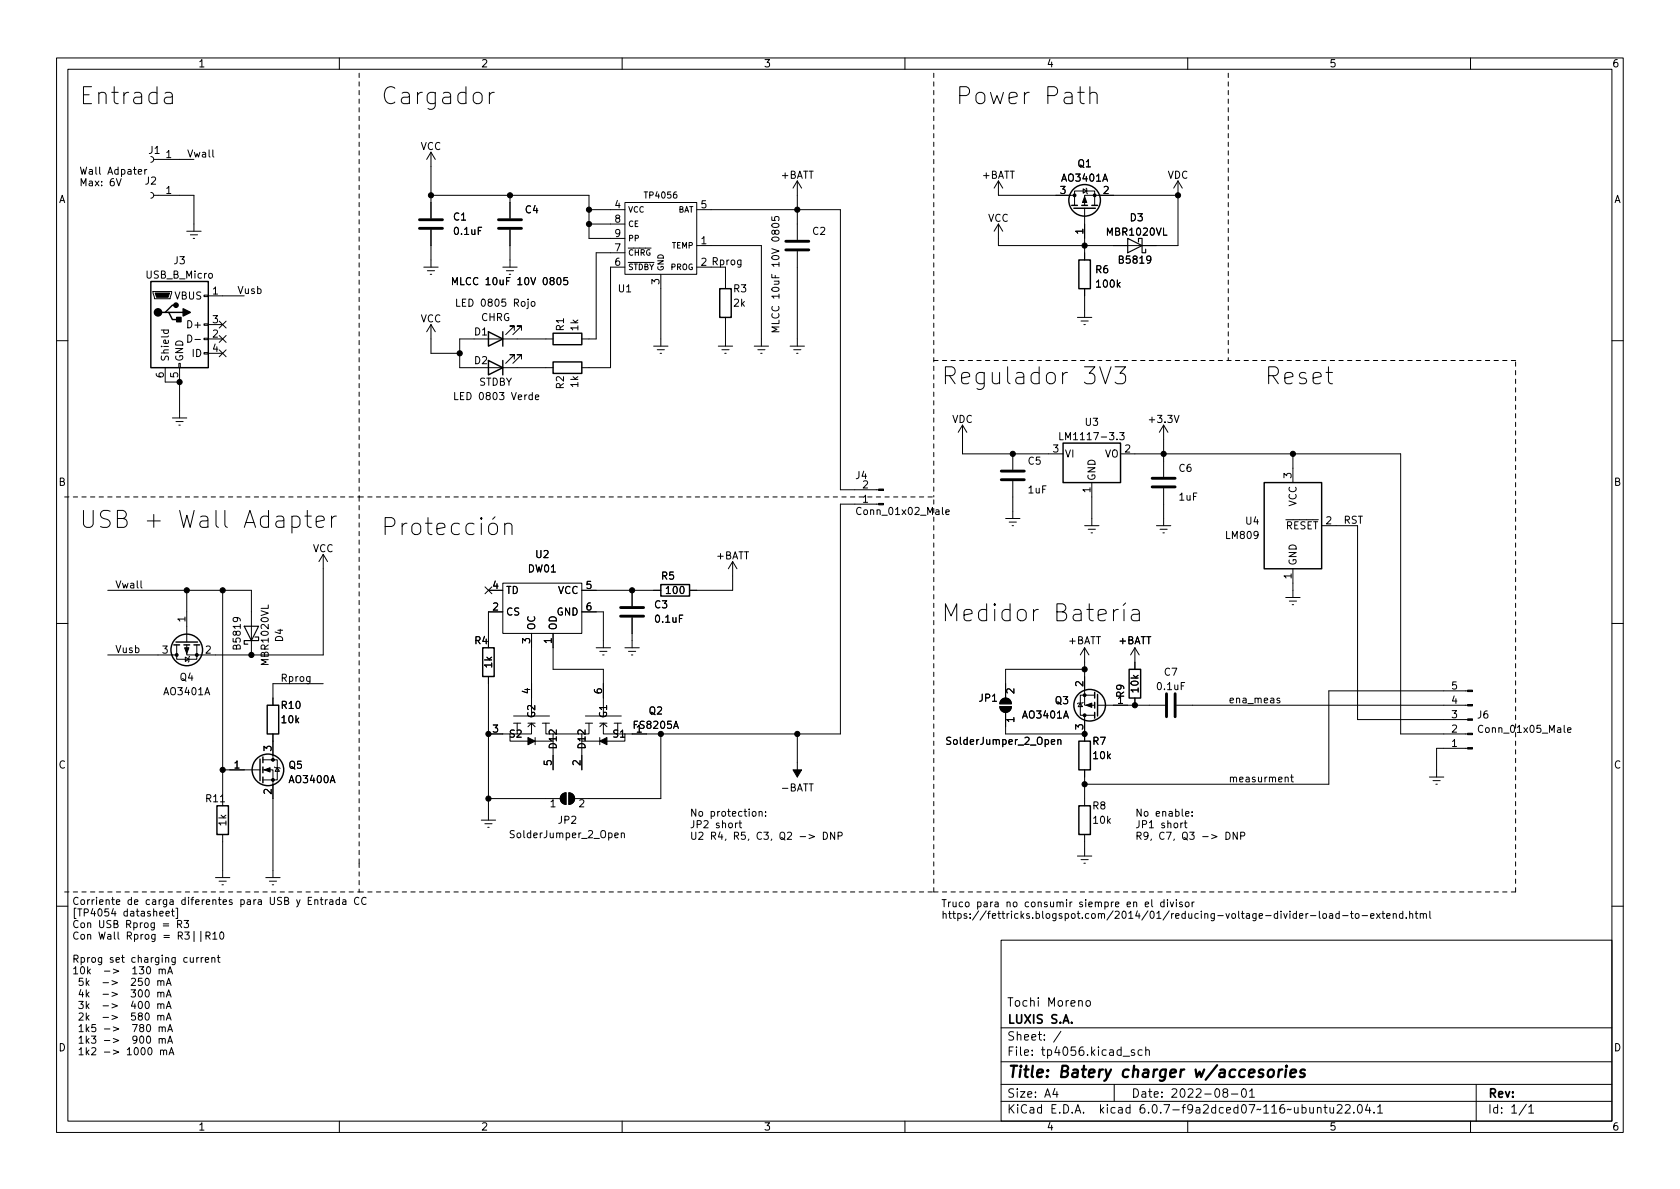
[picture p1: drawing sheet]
<svg xmlns="http://www.w3.org/2000/svg" width="297mm" height="210mm" viewBox="0 0 297 210" stroke-linecap="round" stroke-linejoin="round" font-family="sans-serif">
<g fill="none" stroke="#000" stroke-width=".18">
<path d="M10 10.2h277v190.1h-277zM12 12.2h273v186.1h-273zM29.2 16.5l.3-.2h.5l.3 .2 .2 .3v1.5M30.5 17l-.3 .2h-.7a.59 .59 0 0 0-.5 .6 .59 .59 0 0 0 .5 .5h.7l.3-.1M60 10.2v2M86.5 16.3v2M87.4 16.3a.77 .77 0 0 0-.9 .6M110 10.2v2M160 10.2v2M190.6 16.3h1.1M191 15.3v2.6l.1 .3 .6 .1M192.7 16.6a.74 .74 0 0 1 1.3 .2v1.5"/>
<path d="M192.7 15.3v3M210 10.2v2M260 10.2v2M20.6 31.6l.4 1.3 .4-1.3M24.4 30.4l.7-.1-.1-.3h-.4l-.2 .1 .1 .7h.5M25.6 30v.8M26 30l-.4 .2M26.7 27.7l.3 .1 .2 .4-.2 .3-.3 .2M26.7 34l.3 .2 .2 .3-.2 .4-.3 .1M27.2 34.5h7.1v6.4M27.2 28.2h7.1M37.6 26.5v1.1l.2 .2"/>
<path d="M76.2 34.5h27.9v7.7h6.4M76.2 26.9v11.7M76.2 26.9l-.8 1.3M76.2 26.9l.8 1.3M90.2 34.5v4.1M104.1 37.1h6.4M104.1 39.6h6.4M110.5 35.8h12.7v12.7h-12.7zM123.2 37.1h25.4v49.5h6.7M136.5 38.3v.7h.6l-.2-.2 .1-.4 .2-.1h.4l.1 .2-.1 .5M141 32v10.4M141 32l-.8 1.3"/>
<path d="M141 32l.7 1.3M176.5 32v2.5h13.5M176.5 32l-.7 1.3M176.5 32l.8 1.3M176.5 39.6l-.7 1.3M176.5 39.6l.8 1.3M190 36.3v-2.5h3.5v2.5M191.5 33.4l.7 .4-.7 .4zM191.8 36.8v9.2M192 33.3l.2 .1v.8l.1 .1M208.3 34.5h-16.5v1.8M208.3 32l-.8 1.3"/>
<path d="M208.3 32v11.4h-31.8v-3.8M208.3 32l.7 1.3M27.1 51.6h3.3v.2l-.3 1h-2.8zM28.5 58.4h1.3M29 58.4l-.1 .3 .3 .3 .5-.2v-.4M33 40.9h2.6M33.2 59.2a.64 .64 0 0 1 .7 .7 .64 .64 0 0 1-.7 .6zM33.7 41.5h1.2M34.2 42.2h.2M36.1 59.8h.7v.3h-.7zM36.1 57.3h.7v.2h-.7zM36.1 52.2h.7v.2h-.7z"/>
<path d="M36.8 59.9h2.6M36.8 57.4h2.6M36.8 52.3h6.4M38.8 56.8l1.2 1.2M38.8 59.3l1.2 1.2M40 56.8l-1.2 1.2M40 59.3l-1.2 1.2M74.9 47.2h2.6M75.6 47.9h1.2M76.1 48.5h.2M76.2 57.4l-.8 1.3M76.2 40.6v6.6"/>
<path d="M76.2 57.4v5.1h5.1M76.2 57.4l.8 1.3M80 50.4v-1.3l.4 .9 .5-.9v1.3M80.7 52.9v1.3h.6M88.9 47.2h2.5M89.5 47.9h1.3M90.2 40.6v6.6M90.9 58.4v-.7h-.7h.7l-1.5 1.5M92.2 58.4v-.7h-.8h.8l-1.5 1.5M94 53.4l.3-.1 .3 .3v.3l-.3 .3-.3-.1-.1-.2zM97.8 59.9h-16.5v5.1h16.5M100.3 49.1h-.6v.6l.1-.1h.5l.1 .2-.1 .4-.2 .2-.4-.2"/>
<path d="M110.5 44.7h-5.1v15.2h-2.5M110.5 47.2h-2.6v17.8h-5M116.8 48.5v12.7M123.2 47.2h2.5M123.2 43.4h11.4v17.8M128.3 47.2v3.8M128.3 56.1v5.1M137.7 57.8h-1.2l.9 .4-.9 .5h1.2M141 44.4v16.8M190.5 56.1h2.5M191.1 56.8h1.3M191.6 57.4h.3"/>
<path d="M191.8 51v5.1M10 60.2h2M29.2 65v2.6h2.5M30.5 73.9h2.5M31.1 74.5h1.3M31.6 64.3h.3v.7h-.3zM31.6 75.2h.3M31.7 65v8.9M34.5 60h.9M36.1 62.4h.7v.2h-.7zM36.8 62.5h2.6M38.8 61.9l1.2 1.2"/>
<path d="M40 61.9l-1.2 1.2M80.4 69.4v1.3h.6M90.9 63.5v-.8h-.7h.7l-1.5 1.6M92.2 63.5v-.8h-.8h.8l-1.5 1.6M94.7 70.2l.6-.1-.1-.2-.4-.1-.1 .2v.6h.5M115.6 61.2h2.5M116.2 61.8h1.3M116.7 62.5h.3M127 61.2h2.5M127.6 61.8h1.3M128.1 62.5h.3M133.3 61.2h2.6"/>
<path d="M134 61.8h1.3M134.5 62.5h.2M139.7 61.2h2.5M140.3 61.8h1.3M140.8 62.5h.3M170.2 75.2l-.8 1.2M170.2 75.2v5.1h17.8M170.2 75.2l.7 1.2M187.4 76.5v1.3h.6M194.4 64.9l1 3 1-3M197.2 64.9h1.8l-1 1.1a.81 .81 0 0 1 1 .6v.7l-.3 .4-.3 .2h-.8l-.4-.3M198 76.5h.8l-.5 .5 .4 .1v.5l-.2 .2-.5-.2"/>
<path d="M205.7 75.2v9.1M205.7 75.2l-.7 1.2M205.7 75.2l.8 1.2M285 60.2h2M51.6 91.4l.3-.1h.6l.4 .2 .1 .3v.9l-.2 .4-.3 .2h-.6l-.3-.2M53.9 91.3h1.1M54.3 90.3v2.5l.2 .3 .5 .2M55.9 92.3l1.4-.3-.1-.6-.3-.1h-.6l-.3 .1-.1 .3v1.1l.1 .3 .3 .2h.6l.3-.2M57.1 98v17.8h-24.1v-1.8M57.1 98l-.7 1.3M57.1 98l.8 1.3M58.6 91.3v2"/>
<path d="M59.5 91.3a.77 .77 0 0 0-.9 .5M68.1 93.1h1.1a.81 .81 0 0 0 .6-.8 .81 .81 0 0 0-.6-.8h-1.1v3M71.1 92.5v2M72 92.5a.77 .77 0 0 0-.9 .6M73 92.8a.81 .81 0 0 1 .8-.3 .81 .81 0 0 1 .6 .6v.9a.81 .81 0 0 1-.8 .6 .81 .81 0 0 1-.8-.6v-.9zM75.2 92.5h1.2M75.7 91.5v2.6l.1 .3 .6 .1M77.2 93.5l1.5-.3-.2-.5-.3-.2h-.5l-.3 .2-.2 .3v1.1l.2 .3 .3 .1h.5l.3-.1M81.2 92.7l-.2-.2h-.6l-.3 .2-.3 .4v.9l.3 .4 .3 .1h.6l.2-.1M83.8 92.7l-.3-.2h-.5l-.5 .3-.1 .3v.9l.3 .4 .3 .1h.5l.3-.1M85.1 91.5l-.1 .2 .1 .1 .1-.1-.1-.2v.3M85.1 92.5v2"/>
<path d="M86.5 92.8a.81 .81 0 0 1 .8-.3 .81 .81 0 0 1 .7 .6v.9a.81 .81 0 0 1-.8 .6 .81 .81 0 0 1-.8-.6v-.9zM87.5 91.4l-.4 .4M89.2 92.8a.74 .74 0 0 1 1.3 .2v1.5M89.2 92.5v2M129.5 99.3l-.7 1.3M129.5 99.3v5.1h-7.6M129.5 99.3l.8 1.3M154.9 89.1h-6.3v40.7h-38.1v1.3h-3.2M167.2 90.6l.6-.2v-.2l-.4-.1-.2 .2 .1 .6h.5M177.8 91.7h2.5M178.4 92.3h1.3M178.9 93h.3"/>
<path d="M179.1 80.3v2.8M179.1 85.1v6.6M191.8 93h2.5M192.4 93.6h1.3M192.9 94.2h.3M193 85.3v7.7M198.1 80.3h49.5v49.5h11.9M204.5 93h2.5M205.1 93.6h1.3M205.6 94.2h.3M205.7 86.4v6.6M228.6 80.3v5"/>
<path d="M233.7 93h6.3v34.2h19.5M10 110.2h2M19 115.8h12.2M19 104.4h25.4v11.4M24.9 102.7v1.1l.2 .2M31.2 114v2.6h3.6v-2.6M32.8 116.2l.6 .4-.6 .4zM33 104.4v9.1M33.5 116.1l-.1 .1v.8l-.1 .1M39.4 104.4v38.1M85.8 103.8l1.2 1.2M86.4 119.6v25.4"/>
<path d="M86.4 104.4h2.5M87 103.8l-1.2 1.2M88.9 103.1h14v8.9h-14zM88.9 108.2h-2.5v6.3M94 112v13.3M97.8 112v6.4h8.9v6.9M102.9 108.2h3.8v6.3M102.9 104.4h13.9M105.4 114.5h2.5M106 115.2h1.3M106.6 115.8h.2M110.5 114.5h2.5"/>
<path d="M111.1 115.2h1.3M111.6 115.8h.3M111.8 104.4v2.8M111.8 109.2v5.3M167.2 109.8v-3l1 2.1 1-2.1v3M170.4 108.8l1.5-.3-.2-.6-.3-.1h-.5l-.3 .1-.2 .3v1.1l.2 .3 .3 .2h.5l.3-.2M174.4 107.9l-.2-.1h-.6l-.4 .3-.2 .2v.9l.3 .4 .3 .2h.6l.2-.2M174.4 106.8v3M175.9 106.8l-.2 .1 .2 .2 .1-.2-.1-.1v.3M175.9 107.8v2M178.6 107.9l-.3-.1h-.6l-.4 .3-.1 .2v.9l.2 .4 .3 .2h.6l.3-.2M178.6 106.8v3"/>
<path d="M180.2 107.9a.81 .81 0 0 1 1.2 .4v.9a.81 .81 0 0 1-.7 .6 .81 .81 0 0 1-.8-.6v-.9zM182.7 107.8v2M183.6 107.8a.77 .77 0 0 0-.9 .5M186.9 108.2h1a.73 .73 0 0 0 .6-.7 .73 .73 0 0 0-.6-.7h-1v3h1.1a.8 .8 0 0 0 .6-.9 .8 .8 0 0 0-.7-.7M189.9 107.9l.3-.1h.5l.3 .1 .2 .3v1.6M191.2 108.5l-.3 .1h-.7a.59 .59 0 0 0-.5 .6 .59 .59 0 0 0 .5 .6h.7l.3-.2M191.8 114.5v10.2h1.7M191.8 118.4h-14v5M191.8 114.5l-.8 1.3M191.8 114.5l.7 1.3M192.2 107.8h1.1M192.6 106.8v2.5l.1 .3 .6 .2"/>
<path d="M194.2 108.8l1.4-.3-.2-.6-.2-.1h-.6l-.3 .1-.1 .3v1.1l.1 .3 .3 .2h.6l.2-.2M196.9 107.8v2M197.7 107.8a.77 .77 0 0 0-.8 .5M198.7 107.8v2M199 106.6l-.4 .5M200.2 107.9l.2-.1h.6l.3 .1 .1 .3v1.6M200.7 114.5v3.9M200.7 114.5l-.8 1.3M200.7 114.5l.7 1.3M201.4 108.5l-.2 .1h-.8a.59 .59 0 0 0-.4 .6 .59 .59 0 0 0 .4 .6h.8l.2-.2M227.3 105.7h2.6M228 106.3h1.2"/>
<path d="M228.5 106.9h.2M228.6 100.6v5.1M285 110.2h2M39.4 136.1h6.6M46.5 136.1h1.8v19.1M46.5 134.4h2.5v3.5h-2.5M48.3 129.8v4.6M48.5 135.6l.1 .2h.8l.1 .1M49 135.8l.4 .6h-.8zM57.1 120.9h-8.8v3.8M86.4 129.8h3.8v1.3h3.1M90.8 127.9h1.3"/>
<path d="M90.8 126.6h6.4M91.4 127.9v1.9h2.6v-1.9M93.3 128.5l.7-.6 .6 .6M93.3 127.9h1.3M94.6 130.4v1.3M95.9 127.9h1.3M96.5 127.9v1.9h1.3M97.8 129.8v1.3h-3.2M97.8 129.8h5.1M97.8 131.1v5M102.9 129.8v1.3h3.1M102.9 131.1v5"/>
<path d="M103.5 127.9h1.3M103.5 126.6h6.4M104.1 127.9v1.9h-1.2M106 128.5l.7-.6 .6 .6M106 127.9h1.3M106 130.4v1.3M106.7 127.9v1.9h2.5v-1.9M108.6 127.9h1.3M116.8 129.8v11.4h-15.2M141 129.8v7.6M176.8 125h2a1.02 1.02 0 0 1-1 1 1.02 1.02 0 0 1-1-1zM177.1 123.7a1.02 1.02 0 0 1 1.1-.2 1.02 1.02 0 0 1 .6 1h-2z"/>
<path d="M177.8 126v3.8h14M187 130.9l.2-.1h.3l.1 .8M187 130.8v.8M191 124.3l.4 .7h-.8zM191.5 124.2l-.1 .1h-.8l-.1 .2M191.8 126.5v4.6M191.8 136.1v6.4M193.5 122.9h-2.5v3.6h2.5M194.1 124.7h11.9M200.7 123.4v1.3M208 124.7h51.5M226.3 123.5h-.3l-.2 .1v.2l.5 .1v.3h-.5"/>
<path d="M227.2 137.5l.2-.1 .3 .1 .1 .8M228.2 137.4h.5M228.4 137v1.1l.3 .2M252.7 137.4h2.6M253.4 138h1.2M253.9 138.7h.2M259.5 122.2h-24.6v16.5h-43.1M259.5 132.3h-5.5v5.1M277.2 129.1l.6-.1-.1-.3h-.4l-.1 .2v.6h.5M38.1 155.2h2.5M38.7 155.8h1.3M39.2 156.5h.3"/>
<path d="M39.4 147.6v7.6M47 155.2h2.5M47.6 155.8h1.3M48.1 156.5h.3M55.7 159.2l.1-.1 .3 .1 .1 .7M55.7 159.1v.8M56.6 159.1h.5M56.8 158.7v1.1l.3 .1M57.5 159.1v.8M57.9 159.1l-.4 .2M58.3 159.2h.5l.1 .7M58.9 159.4l-.5 .1-.1 .1 .1 .3h.5"/>
<path d="M60 159.2l-.4-.1-.2 .2 .1 .6h.5M60 158.7v1.2M60.6 159.2h.5l.1 .7M61.2 159.4l-.5 .1-.1 .1 .1 .3h.5M63.5 158.8a.6 .6 0 0 0-.9 .4 .6 .6 0 0 0 .6 .7l.3-.1M64.7 158.8a.6 .6 0 0 0-.8 .4 .6 .6 0 0 0 .6 .7l.2-.1M85.1 145h2.5M85.7 145.7h1.3M86.2 146.3h.3M86.4 141.2h12.7M99.4 140.5l.7-.3v2a1.02 1.02 0 0 1-1-.6 1.02 1.02 0 0 1 .3-1.1zM100.6 140.2a1.02 1.02 0 0 1 1 1 1.02 1.02 0 0 1-1 1z"/>
<path d="M109.9 147.4l.1-.1 .3 .1 .1 .7M109.9 147.3v.8M130 145.5v.9M130.4 145.5l-.4 .3M130.6 145.5h.5M130.8 145.1v1.1l.3 .2M133.1 143.6l.3-.1 .3 .2v.4l-.3 .2h-.3l-.1-.2zM134.2 143.6l.2-.1 .3 .1 .1 .7M134.2 143.5v.8M135.4 144.2v.1M135.4 143.6v.1M143 147.6l1 .3-1 .4"/>
<path d="M145.6 147.2a.64 .64 0 0 1 .7 .6 .64 .64 0 0 1-.7 .6zM147.6 147.2v1.2l-.7-1.2v1.2M148.2 147.8h.6l.1-.2-.1-.3-.6-.1v1.2M190.5 151.4h2.5M191.1 152h1.3M191.6 152.6h.3M191.8 147.6v3.8M202.5 159.9l.6-.1-.1-.2-.3-.1-.2 .2 .1 .6h.4M203.6 159.1v1.1l.2 .2M205.8 159.6l-.3-.1-.3 .2 .1 .6h.5M205.8 159.1v1.3M206.4 159.1v.1"/>
<path d="M206.4 159.5v.9M206.9 159.5l.3 .9 .3-.9M208 159.1v.1M208 159.5v.9M208.8 145.5v.9M209 159.6l-.3-.1-.2 .2 .1 .2 .4 .1v.3h-.5M209.1 145.5l-.3 .3M209.4 145.5h.5M209.6 145.1v1.1l.3 .2M209.6 143.9l.6-.1v-.2l-.4-.1-.2 .2 .1 .6h.5M209.7 159.6l.3-.1 .2 .2v.4l-.2 .3-.3-.1-.1-.2zM210.8 144.2v.1"/>
<path d="M210.8 143.6v.1M210.8 159.5v.9M211.1 159.5l-.3 .2M216.8 147.2a.64 .64 0 0 1 .7 .6 .64 .64 0 0 1-.7 .6zM218.8 147.2v1.2l-.8-1.2v1.2M219.4 147.8h.6l.1-.2-.1-.3-.6-.1v1.2M10 160.2h2M25.8 175.2l.2-.2a.68 .68 0 0 1 .4 .7 .68 .68 0 0 1-.4 .6l-.2-.1-.1-.4zM25.8 177.2l.2-.1a.68 .68 0 0 1 .4 .6 .68 .68 0 0 1-.4 .6l-.2-.1-.1-.3zM25.8 179.2l.2-.1a.68 .68 0 0 1 .4 .7 .68 .68 0 0 1-.4 .6l-.2-.1-.1-.4zM25.8 173.1l.2-.1a.68 .68 0 0 1 .4 .6 .68 .68 0 0 1-.4 .7 .84 .84 0 0 1-.2-1.2zM26 171.1l.2-.2a.68 .68 0 0 1 .4 .7 .68 .68 0 0 1-.4 .6l-.2-.1-.1-.4z"/>
<path d="M27.9 173.5l.2-.1 .3 .1v.8M27.9 175.6l.2-.1h.3v.8M27.9 177.6l.2-.1 .3 .1v.7M27.9 179.7l.2-.2 .3 .1v.8M27.9 173.4v.9M27.9 175.5v.8M27.9 177.5v.8M27.9 179.5v.9M28.1 171.5l.2-.1h.3l.1 .8M28.1 171.4v.8M28.3 161.6l.6-.2-.1-.2-.4-.1-.1 .2v.6h.5M28.4 173.6l.2-.2 .3 .1 .1 .8"/>
<path d="M28.4 175.6l.2-.1h.3l.1 .8M28.4 177.7l.2-.2 .3 .1 .1 .7M28.4 179.7l.2-.2 .3 .1 .1 .8M28.7 171.6l.2-.2h.3v.8M29.3 161.6l.7-.2-.1-.2-.4-.1-.2 .2 .1 .6h.5M29.4 174.3l.4-1.3 .5 1.3M29.4 176.3l.4-1.3 .5 1.3M29.4 178.3l.4-1.2 .5 1.2M29.5 173.9h.6M29.5 175.9h.6M29.5 178h.6M29.6 172.2l.5-1.3 .4 1.3"/>
<path d="M29.8 171.9h.6M30.3 161.1h.5M30.5 160.7v1.1l.3 .2M31.1 160.6h.3v1.8h-.3M31.4 163.4h.6l.1-.2v-.3l-.7-.1v1.2M31.7 163.4l.4 .6M32.6 162.8h.7l-.4 .5 .4 .1v.5l-.2 .1-.5-.1M34.3 164.7v1.8M34.8 169.3v.9M35.2 169.3l-.4 .3M35.5 164.7v1.8M35.6 169.3v.9"/>
<path d="M35.9 169.3l-.3 .3M36.3 169.7l.6-.1-.1-.2-.3-.1-.2 .2 .1 .6h.4M36.4 165.5l.6-.1 .1-.2v-.3l-.7-.1v1.3M36.7 165.5l.4 .6M37.5 169.4l.1-.1 .3 .1 .1 .8M37.5 169.3v.9M37.6 165.2l.4-.4v1.3M37.6 166.1h.8M38.4 169.3h.5M38.6 168.9v1.1l.3 .2M39 164.9l.1-.1a.68 .68 0 0 1 .5 .6 .68 .68 0 0 1-.5 .7 .84 .84 0 0 1-.1-1.2zM177 166.3h108v32h-108z"/>
<path d="M192.1 177l.4-.1 .3 .3v.4l-.3 .3h-.4l-.1-.3v-.4zM231.3 161.6l-.4 .2M231.7 161.9h1M233.3 161.1v1.1l.2 .2M234 161.6h.3l.2 .2v.4l-.2 .2-.3-.1-.1-.1zM235.1 161.6h.5v.8M235.6 161.9h-.4l-.2 .2 .2 .3 .4-.1M236.8 161.6h-.4l-.2 .2 .1 .5h.5M236.8 161.1v1.3M237.4 161.9h1M238.8 161.6h.5M239 161.1v1.1l.3 .2"/>
<path d="M239.7 161.6h.3l.3 .2v.4l-.3 .2-.3-.1-.1-.1zM240.8 161.9h1M242.3 162l.6-.1v-.3h-.4l-.2 .1 .1 .6h.5M243.4 161.6l.6 .8M244 161.6l-.6 .8M244.3 161.6h.5M244.5 161.1v1.1l.3 .2M245.2 162l.6-.1-.1-.3h-.3l-.2 .1v.6h.5M246.3 161.7l.2-.1h.3l.1 .8M246.3 161.6v.8M248 161.6h-.3l-.3 .2 .1 .5h.5M248 161.1v1.3"/>
<path d="M248.6 162.3v.1M249.2 161.7l.2-.1h.3l.1 .8M249.2 161.1v1.3M250.2 161.6h.5M250.4 161.1v1.1l.3 .2M251.1 161.7l.2-.1h.3l.1 .8M251.1 161.6v.8M251.7 161.7l.1-.1h.3l.1 .8M252.8 161.1v1.1l.2 .2M285 160.2h2M26 181.3l.2-.1a.68 .68 0 0 1 .4 .6 .68 .68 0 0 1-.4 .6l-.2-.1-.1-.3zM26 183.3l.2-.1a.68 .68 0 0 1 .4 .6 .68 .68 0 0 1-.4 .7l-.2-.1-.1-.4z"/>
<path d="M26.3 185.4l.1-.1a.68 .68 0 0 1 .5 .6 .68 .68 0 0 1-.5 .6l-.1-.1-.2-.4zM28.1 181.7l.2-.1 .3 .1 .1 .7M28.1 183.8l.2-.2 .3 .1 .1 .8M28.1 181.6v.8M28.1 183.6v.9M28.4 185.8l.2-.1h.3v.8M28.4 185.7v.8M28.7 181.8l.2-.2 .3 .1v.7M28.7 183.8l.2-.2 .3 .1v.8M28.9 185.9l.2-.2h.3l.1 .8M29.4 180.4l.4-1.3 .5 1.3M29.5 180h.6"/>
<path d="M29.6 182.4l.5-1.2 .4 1.2M29.6 184.5l.5-1.3 .4 1.3M29.8 182.1h.6M29.8 184.1h.6M29.9 186.5l.4-1.2 .4 1.2M30 186.2h.6M60 198.3v2M110 198.3v2M160 198.3v2M177 194.8h108M177 191.8h108M177 187.8h108"/>
<path d="M177 181.8h108M186.5 192.5l-.4 1h1M186.9 193v1M187.6 182.4l-1.3 1.9M197 191.8v3M198.6 186.8h1.1M200.6 185.7l-.4-.1-.2 .2 .1 .3 .5 .1v.4h-.6M201.9 185.7l-.4-.1-.3 .3v.4l.2 .3h.5M202.6 185.8l.2-.2 .3 .1 .1 .9M202.6 185.1v1.5M210 198.3v2M216.5 193.2l-.3-.3 .1-.2 .2-.2 .4 .1 .2 .2-.1 .2-.6 .2-.2 .3 .1 .4 .2 .1h.4l.2-.3-.1-.4-.2-.1"/>
<path d="M217.7 193.5h1.2M219.7 192.6l.2-.1a.81 .81 0 0 1 .5 .7 .81 .81 0 0 1-.3 .8h-.1a.81 .81 0 0 1-.6-.6 .81 .81 0 0 1 .3-.8zM220.9 193l.5-.5v1.5M220.9 194h.9M232.9 196l.2-.2 .4 .1 .1 .9M232.9 195.8v1M234.1 195.8h.5M234.3 195.3v1.3l.3 .2M235.1 195.8l.1 1h.4l.2-.1M235.8 195.8v1M236.4 195.5l.6-.2 .2 .2 .1 .3-.9 1h.9M237.9 195.5l.5-.2 .2 .2 .1 .3-.9 1h.9"/>
<path d="M239.4 196.7v.1M240.2 195.4l.2-.1a.81 .81 0 0 1 .5 .7 .81 .81 0 0 1-.3 .8h-.1a.81 .81 0 0 1-.6-.6 .81 .81 0 0 1 .3-.8zM241.8 195.3l-.4 1h1M242.1 195.8v1M242.9 196.7v.1M243.6 195.8l.4-.5v1.5M243.6 196.8h.8M260 198.3v2M261 191.8v6.5M269.9 195.3l-1.3 1.9M270.3 195.8l.4-.5v1.5M270.3 196.8h.9"/>
</g>
<path d="M224.3 189.3a.52 .52 0 0 1 .5-.2 .52 .52 0 0 1 .5 .4l-.1 .6a.55 .55 0 0 1-.5 .4 .55 .55 0 0 1-.6-.4zM226.2 189.1l-.2 1.4M226.7 189.1l-.4 .1-.2 .3M227.4 189.1l-.2 1.4M227.5 188.5l-.1 .1 .1 .1 .1-.1-.1-.1v.2M228.2 189.8l.9-.2v-.4l-.6-.1-.3 .3v1l.2 .1 .6-.1M230.7 189.2a.49 .49 0 0 0-.8 .3l.1 .2 .6 .2 .1 .2-.1 .3-.2 .1-.6-.1" fill="none" stroke="#000" stroke-width=".4"/>
<path d="M189.5 180.8v.1" fill="none" stroke="#000" stroke-width=".3"/>
<g fill="none" stroke="#000" stroke-width=".25">
<path d="M189.5 36.3h1M189.9 36.8h3.8M191.3 36.3h1M193 36.3h1.1M26.7 49.8h10.1v15.2h-10.1zM29.2 55.2h.6l.7 1.3h1.2M29.8 55.2h2.6M31.1 54h-.6l-1.3 1.2h-.6M86.4 58.7l2.5 1.2-2.5 1.3zM88.9 58.7v2.5M97.8 58.9h5.1v2.1h-5.1zM127.3 51h2v5.1h-2z"/>
<path d="M190.8 46h2v5h-2zM86.4 63.7l2.5 1.3-2.5 1.3zM88.9 63.7v2.6M97.8 64h5.1v2h-5.1zM188 78.4h10.1v6.9h-10.1zM223.5 85.3h10.2v15.3h-10.2zM30.7 114h1M31.1 113.5h3.8M32.5 114h1M34.3 114h1M85.3 114.5h2.1v5.1h-2.1zM116.8 103.4h5.1v2h-5.1z"/>
<path d="M199.6 118.4h2.1v5h-2.1zM46 134.2v3.8M46.5 133.9v1M46.5 135.6v1M46.5 137.4v1M47.2 124.7h2.1v5.1h-2.1zM190.8 131.1h2v5h-2zM193.5 122.4v1M193.5 124.2v1M193.5 126v1M194.1 122.8v3.8M38.4 142.5h2v5.1h-2z"/>
<path d="M190.8 142.5h2v5.1h-2z"/>
<circle cx="191.8" cy="35.4" r="2.79"/>
<circle cx="33" cy="114.9" r="2.79"/>
<circle cx="47.4" cy="136.1" r="2.79"/>
<circle cx="192.7" cy="124.7" r="2.79"/>
</g>
<g fill="none" stroke="#000" stroke-width=".51">
<path d="M74.2 38.9h4M88.1 38.9h4.1M74.2 40.4h4M88.1 40.4h4.1M138.9 44.2h4.1M138.9 42.7h4.1M177 84.8h4.1M177 83.3h4.1M203.7 86.1h4.1M203.7 84.6h4.1M109.7 109h4.1M109.7 107.4h4.1"/>
<path d="M206.2 122.7v4M207.8 122.7v4"/>
</g>
<g fill="#000" stroke="#000" stroke-width=".18">
<path d="M191.8 34.8l.4 1h-.8zM27.4 51.8h2.6l-.3 .8h-2zM155.3 86.5h.9v.2h-.9zM155.3 89h.9v.3h-.9zM32.6 114.5h.8l-.4 1.1zM46.7 136.1l1.1-.3v.7zM93.3 130.4l1.3 .7-1.3 .6zM106 131.1l1.3-.7v1.3zM140.2 136.1h1.5l-.7 1.3zM176.8 125h2a1.02 1.02 0 0 1-1 1 1.02 1.02 0 0 1-1-1zM177.1 123.7a1.02 1.02 0 0 1 1.1-.2 1.02 1.02 0 0 1 .6 1h-2zM192 124.7l1-.4v.8z"/>
<path d="M259.5 122h.8v.3h-.8zM259.5 124.6h.8v.2h-.8zM259.5 127.1h.8v.3h-.8zM259.5 129.7h.8v.2h-.8zM259.5 132.2h.8v.3h-.8zM99.4 140.5l.7-.3v2a1.02 1.02 0 0 1-1-.6 1.02 1.02 0 0 1 .3-1.1zM100.6 140.2a1.02 1.02 0 0 1 1 1 1.02 1.02 0 0 1-1 1z"/>
<circle cx="76.2" cy="34.5" r=".46"/>
<circle cx="90.2" cy="34.5" r=".46"/>
<circle cx="104.1" cy="39.6" r=".46"/>
<circle cx="104.1" cy="37.1" r=".46"/>
<circle cx="141" cy="37.1" r=".46"/>
<circle cx="190" cy="34.5" r=".25"/>
<circle cx="193.5" cy="34.5" r=".25"/>
<circle cx="208.3" cy="34.5" r=".46"/>
<circle cx="191.8" cy="43.4" r=".46"/>
<circle cx="31.7" cy="67.6" r=".46"/>
<circle cx="81.3" cy="62.5" r=".46"/>
<circle cx="179.1" cy="80.3" r=".46"/>
<circle cx="205.7" cy="80.3" r=".46"/>
<circle cx="228.6" cy="80.3" r=".46"/>
<circle cx="31.2" cy="115.8" r=".25"/>
<circle cx="33" cy="104.4" r=".46"/>
<circle cx="34.8" cy="115.8" r=".25"/>
<circle cx="39.4" cy="104.4" r=".46"/>
<circle cx="44.4" cy="115.8" r=".46"/>
<circle cx="111.8" cy="104.4" r=".46"/>
<circle cx="191.8" cy="118.4" r=".46"/>
<circle cx="39.4" cy="136.1" r=".46"/>
<circle cx="48.3" cy="137.9" r=".25"/>
<circle cx="48.3" cy="134.4" r=".25"/>
<circle cx="86.4" cy="129.8" r=".46"/>
<circle cx="116.8" cy="129.8" r=".46"/>
<circle cx="141" cy="129.8" r=".46"/>
<circle cx="191.8" cy="138.7" r=".46"/>
<circle cx="191.8" cy="129.8" r=".46"/>
<circle cx="191.8" cy="122.9" r=".25"/>
<circle cx="191.8" cy="126.5" r=".25"/>
<circle cx="200.7" cy="124.7" r=".46"/>
<circle cx="86.4" cy="141.2" r=".46"/>
</g>
<path d="M199.4 42.2l2.5 1.2-2.5 1.3zM201.3 42.8v-.6h.6v2.5h.7v-.6M43.2 110.7h2.5l-1.3 2.6zM45.1 112.6h.6v.7h-2.5v.6h.6" fill="none" stroke="#000" stroke-width=".2"/>
<g fill="#000" stroke="#000" stroke-width=".25">
<path d="M31.2 56.1h.8v.8h-.8zM32.4 54.6l1.3 .6-1.3 .7z"/>
<circle cx="27.9" cy="55.2" r=".63"/>
<circle cx="31.1" cy="54" r=".38"/>
</g>
<g fill="none" stroke="#000" stroke-width=".18" stroke-dasharray=".8 .8">
<path d="M63.5 12.9v75M165.1 12.9v75M217.2 12.9v50.8M165.1 63.7h76.2M268 63.7h-26.7M11.4 87.9h52.1M63.5 87.9v64.7M63.5 87.9h101.6M11.4 157.7h52.1M63.5 157.7h101.6M63.5 152.6v5.1M165.1 157.7v-69.8"/>
<path d="M165.1 157.7h102.9M268 157.7v-94"/>
</g>
<g font-size="4.2">
<text x="14" y="18.5">Entrada</text>
<text x="67.3" y="18.5">Cargador</text>
<text x="168.9" y="18.5">Power Path</text>
<text x="166.4" y="68">Regulador 3V3</text>
<text x="223.5" y="68">Reset</text>
<text x="14" y="93.4">USB + Wall Adapter</text>
</g>
<text font-size="2.8" x="178" y="190.6">Title: Batery charger w/accesories</text>
<g font-size="2.1">
<text x="178" y="178">Tochi Moreno</text>
<text x="178" y="184">Sheet: /</text>
<text x="178" y="181">LUXIS S.A.</text>
<text x="178" y="186.7">File: tp4056.kicad_sch</text>
<text x="178" y="196.9">KiCad E.D.A. kicad 6.0.7-f9a2dced07~116~ubuntu22.04.1</text>
<text x="178" y="194.1">Size: A4</text>
<text x="200" y="194.1">Date: 2022-08-01</text>
<text x="263" y="194.1">Rev:</text>
<text x="263" y="196.9">Id: 1/1</text>
</g>
<g font-size="1.8">
<text x="35" y="11.9">1</text>
<text x="85" y="11.9">2</text>
<text x="135" y="11.9">3</text>
<text x="185" y="11.9">4</text>
<text x="235" y="11.9">5</text>
<text x="285" y="11.9">6</text>
<text x="26.3" y="27.2">J1</text>
<text x="29.4" y="27.9">1</text>
<text x="33" y="27.8">Vwall</text>
<text x="74.3" y="26.5">VCC</text>
<text x="190.6" y="29.6">Q1</text>
<text x="10.3" y="35.9">A</text>
<text x="14" y="30.9">Wall Adpater</text>
<text x="14" y="32.9">Max: 6V</text>
<text x="25.7" y="32.6">J2</text>
<text x="29.4" y="34.3">1</text>
<text x="138.1" y="31.6">+BATT</text>
<text x="173.7" y="31.6">+BATT</text>
<text x="187.5" y="34.3">3</text>
<text x="187.8" y="32.1">AO3401A</text>
<text x="195.1" y="34.3">2</text>
<text x="206.4" y="31.6">VDC</text>
<text x="285.3" y="35.9">A</text>
<text x="80.2" y="39">C1</text>
<text x="80.4" y="41.5">0.1uF</text>
<text x="92.9" y="37.7">C4</text>
<text x="108.7" y="36.8">4</text>
<text x="108.7" y="39.4">8</text>
<text x="108.7" y="41.9">9</text>
<text x="124" y="36.8">5</text>
<text x="143.7" y="41.5">C2</text>
<text x="174.7" y="39.2">VCC</text>
<text x="191.5" y="41.4" transform="rotate(-90 191.5 41.4)">1</text>
<text x="195.9" y="41.7">MBR1020VL</text>
<text x="199.8" y="39.1">D3</text>
<text x="30.8" y="46.7">J3</text>
<text x="108.7" y="47">6</text>
<text x="108.7" y="44.4">7</text>
<text x="124" y="43.2">1</text>
<text x="124" y="47">2 Rprog</text>
<text x="198.1" y="46.6">B5819</text>
<text x="25.9" y="49.3">USB_B_Micro</text>
<text x="30.9" y="53">VBUS</text>
<text x="37.6" y="52.1">1</text>
<text x="41.9" y="52">Vusb</text>
<text x="81.3" y="50.4">MLCC 10uF 10V 0805</text>
<text x="109.4" y="51.7">U1</text>
<text x="116.6" y="50.3" transform="rotate(-90 116.6 50.3)">3</text>
<text x="129.7" y="51.7">R3</text>
<text x="193.7" y="48.3">R6</text>
<text x="194" y="50.8">100k</text>
<text x="33.5" y="58">D+</text>
<text x="37.6" y="59.7">2</text>
<text x="37.6" y="57.1">3</text>
<text x="74.3" y="57">VCC</text>
<text x="81.4" y="54.2">LED 0805 Rojo</text>
<text x="83.9" y="59.3">D1</text>
<text x="85" y="56.8">CHRG</text>
<text x="99.7" y="58.5" transform="rotate(-90 99.7 58.5)">R1</text>
<text x="102.2" y="58.5" transform="rotate(-90 102.2 58.5)">1k</text>
<text x="129.8" y="54.2">2k</text>
<text x="137.8" y="57.4" transform="rotate(-90 137.8 57.4)">MLCC 10uF 10V 0805</text>
<text x="29.8" y="64" transform="rotate(-90 29.8 64)">Shield</text>
<text x="32.4" y="64" transform="rotate(-90 32.4 64)">GND</text>
<text x="34" y="63.1">ID</text>
<text x="37.6" y="62.2">4</text>
<text x="83.9" y="64.4">D2</text>
<text x="29" y="66.8" transform="rotate(-90 29 66.8)">6</text>
<text x="31.5" y="66.8" transform="rotate(-90 31.5 66.8)">5</text>
<text x="81.1" y="70.7">LED 0803 Verde</text>
<text x="84.6" y="68.2">STDBY</text>
<text x="99.7" y="68.7" transform="rotate(-90 99.7 68.7)">R2</text>
<text x="102.2" y="68.5" transform="rotate(-90 102.2 68.5)">1k</text>
<text x="168.3" y="74.8">VDC</text>
<text x="188.3" y="77.8">LM1117-3.3</text>
<text x="191.9" y="75.3">U3</text>
<text x="203.4" y="74.8">+3.3V</text>
<text x="181.8" y="82.2">C5</text>
<text x="186.2" y="80">3</text>
<text x="188.2" y="80.9">VI</text>
<text x="195.3" y="80.9">VO</text>
<text x="198.9" y="80">2</text>
<text x="208.5" y="83.4">C6</text>
<text x="10.3" y="85.9">B</text>
<text x="151.3" y="84.7">J4</text>
<text x="152.5" y="88.9">1</text>
<text x="152.5" y="86.4">2</text>
<text x="181.8" y="87.2">1uF</text>
<text x="192.8" y="87.1" transform="rotate(-90 192.8 87.1)">1</text>
<text x="193.7" y="85.1" transform="rotate(-90 193.7 85.1)">GND</text>
<text x="208.5" y="88.5">1uF</text>
<text x="228.3" y="84.6" transform="rotate(-90 228.3 84.6)">3</text>
<text x="229.2" y="89.6" transform="rotate(-90 229.2 89.6)">VCC</text>
<text x="285.3" y="85.9">B</text>
<text x="152" y="91.1">Conn_01x02_Male</text>
<text x="216.9" y="95.3">LM809</text>
<text x="220.3" y="92.8">U4</text>
<text x="225.9" y="93.6">~{RESET}</text>
<text x="234.5" y="92.7">2</text>
<text x="237.5" y="92.6">RST</text>
<text x="55.3" y="97.6">VCC</text>
<text x="93.4" y="101.2">DW01</text>
<text x="94.8" y="98.7">U2</text>
<text x="126.7" y="98.9">+BATT</text>
<text x="229.2" y="100.1" transform="rotate(-90 229.2 100.1)">GND</text>
<text x="20.3" y="104">Vwall</text>
<text x="87.1" y="107.9">2</text>
<text x="87.1" y="104.1">4</text>
<text x="89.4" y="105">TD</text>
<text x="98.6" y="105">VCC</text>
<text x="103.6" y="104.1">5</text>
<text x="103.6" y="107.9">6</text>
<text x="115.8" y="107.6">C3</text>
<text x="117" y="102.5">R5</text>
<text x="117.9" y="105">100</text>
<text x="228.3" y="102.3" transform="rotate(-90 228.3 102.3)">1</text>
<text x="32.8" y="110" transform="rotate(-90 32.8 110)">1</text>
<text x="50" y="113.5" transform="rotate(-90 50 113.5)">D4</text>
<text x="84" y="113.9">R4</text>
<text x="89.4" y="108.8">CS</text>
<text x="93.7" y="113.8" transform="rotate(-90 93.7 113.8)">3</text>
<text x="94.6" y="111.5" transform="rotate(-90 94.6 111.5)">OC</text>
<text x="97.5" y="113.8" transform="rotate(-90 97.5 113.8)">1</text>
<text x="98.4" y="111.5" transform="rotate(-90 98.4 111.5)">OD</text>
<text x="98.4" y="108.8">GND</text>
<text x="116" y="110.1">0.1uF</text>
<text x="188.9" y="113.9">+BATT</text>
<text x="197.8" y="113.9">+BATT</text>
<text x="20.3" y="115.5">Vusb</text>
<text x="28.7" y="115.6">3</text>
<text x="36.3" y="115.6">2</text>
<text x="42.5" y="114.6" transform="rotate(-90 42.5 114.6)">B5819</text>
<text x="47.5" y="117.4" transform="rotate(-90 47.5 117.4)">MBR1020VL</text>
<text x="87" y="118.1" transform="rotate(-90 87 118.1)">1k</text>
<text x="205.9" y="119.5">C7</text>
<text x="29.1" y="122.9">AO3401A</text>
<text x="31.8" y="120.4">Q4</text>
<text x="49.5" y="120.5">Rprog</text>
<text x="49.8" y="125.3">R10</text>
<text x="93.7" y="122.7" transform="rotate(-90 93.7 122.7)">4</text>
<text x="106.4" y="122.7" transform="rotate(-90 106.4 122.7)">6</text>
<text x="173.2" y="124.1">JP1</text>
<text x="179.3" y="122.7" transform="rotate(-90 179.3 122.7)">2</text>
<text x="186.6" y="124.5">Q3</text>
<text x="191.5" y="121.4" transform="rotate(-90 191.5 121.4)">2</text>
<text x="197.6" y="124.5">1</text>
<text x="198.8" y="123.3" transform="rotate(-90 198.8 123.3)">R9</text>
<text x="201.3" y="122.4" transform="rotate(-90 201.3 122.4)">10k</text>
<text x="204.7" y="122">0.1uF</text>
<text x="217.2" y="124.4">ena_meas</text>
<text x="256.7" y="124.5">4</text>
<text x="256.7" y="121.9">5</text>
<text x="49.9" y="127.9">10k</text>
<text x="87.1" y="129.5">3</text>
<text x="89.9" y="130.4">S2</text>
<text x="94.6" y="126.8" transform="rotate(-90 94.6 126.8)">G2</text>
<text x="107.3" y="126.8" transform="rotate(-90 107.3 126.8)">G1</text>
<text x="108.6" y="130.4">S1</text>
<text x="112.2" y="128.9">FS8205A</text>
<text x="112.5" y="129.5">1</text>
<text x="114.8" y="126.3">Q2</text>
<text x="167.8" y="131.7">SolderJumper_2_Open</text>
<text x="179.3" y="127.7" transform="rotate(-90 179.3 127.7)">1</text>
<text x="180.9" y="127">AO3401A</text>
<text x="191.5" y="129" transform="rotate(-90 191.5 129)">3</text>
<text x="193.2" y="131.7">R7</text>
<text x="256.7" y="129.5">2</text>
<text x="256.7" y="127">3</text>
<text x="261.2" y="127">J6</text>
<text x="261.9" y="129.6">Conn_01x05_Male</text>
<text x="10.3" y="135.9">C</text>
<text x="41.4" y="135.9">1</text>
<text x="48" y="132.8" transform="rotate(-90 48 132.8)">3</text>
<text x="51.1" y="135.9">Q5</text>
<text x="97.5" y="135.4" transform="rotate(-90 97.5 135.4)">5</text>
<text x="98.4" y="132.6" transform="rotate(-90 98.4 132.6)">D12</text>
<text x="102.6" y="135.4" transform="rotate(-90 102.6 135.4)">2</text>
<text x="103.5" y="132.6" transform="rotate(-90 103.5 132.6)">D12</text>
<text x="193.4" y="134.2">10k</text>
<text x="256.7" y="132.1">1</text>
<text x="285.3" y="135.9">C</text>
<text x="36.5" y="141.9">R11</text>
<text x="48" y="140.4" transform="rotate(-90 48 140.4)">2</text>
<text x="51.2" y="138.5">AO3400A</text>
<text x="97.3" y="142.7">1</text>
<text x="102.4" y="142.7">2</text>
<text x="138.3" y="139.9">-BATT</text>
<text x="193.2" y="143.1">R8</text>
<text x="217.2" y="138.3">measurment</text>
<text x="40" y="146" transform="rotate(-90 40 146)">1k</text>
<text x="90.6" y="148.2">SolderJumper_2_Open</text>
<text x="98.8" y="145.7">JP2</text>
<text x="121.9" y="144.4">No protection:</text>
<text x="121.9" y="146.4">JP2 short</text>
<text x="121.9" y="148.5">U2 R4, R5, C3, Q2 -&gt; DNP</text>
<text x="193.4" y="145.7">10k</text>
<text x="200.7" y="144.4">No enable:</text>
<text x="200.7" y="146.4">JP1 short</text>
<text x="200.7" y="148.5">R9, C7, Q3 -&gt; DNP</text>
<text x="12.7" y="160">Corriente de carga diferentes para USB y Entrada CC</text>
<text x="166.4" y="160.4">Truco para no consumir siempre en el divisor</text>
<text x="12.7" y="162.1">[TP4054 datasheet]</text>
<text x="12.7" y="164.1">Con USB Rprog = R3</text>
<text x="12.7" y="166.1">Con Wall Rprog = R3||R10</text>
<text x="166.4" y="162.5">https://fettricks.blogspot.com/2014/01/reducing-voltage-divider-load-to-extend.html</text>
<text x="12.7" y="170.2">Rprog set charging current</text>
<text x="12.7" y="172.3">10k -&gt; 130 mA</text>
<text x="13.2" y="174.3">5k -&gt; 250 mA</text>
<text x="13.2" y="176.4">4k -&gt; 300 mA</text>
<text x="13.2" y="178.4">3k -&gt; 400 mA</text>
<text x="10.3" y="185.9">D</text>
<text x="13.2" y="180.5">2k -&gt; 580 mA</text>
<text x="13.2" y="182.5">1k5 -&gt; 780 mA</text>
<text x="13.2" y="184.5">1k3 -&gt; 900 mA</text>
<text x="285.3" y="185.9">D</text>
<text x="13.2" y="186.6">1k2 -&gt; 1000 mA</text>
<text x="35" y="199.9">1</text>
<text x="85" y="199.9">2</text>
<text x="135" y="199.9">3</text>
<text x="185" y="199.9">4</text>
<text x="235" y="199.9">5</text>
<text x="285" y="199.9">6</text>
</g>
<text font-size="1.5" x="114.2" y="35.1">TP4056</text>
<g font-size="1.4">
<text x="111" y="37.6">VCC</text>
<text x="111" y="40.1">CE</text>
<text x="119.8" y="37.6">BAT</text>
<text x="111" y="47.7">~{STDBY}</text>
<text x="111" y="45.2">~{CHRG}</text>
<text x="111" y="42.7">PP</text>
<text x="118.6" y="47.7">PROG</text>
<text x="118.8" y="43.9">TEMP</text>
<text x="117.3" y="48" transform="rotate(-90 117.3 48)">GND</text>
</g>
</svg>
